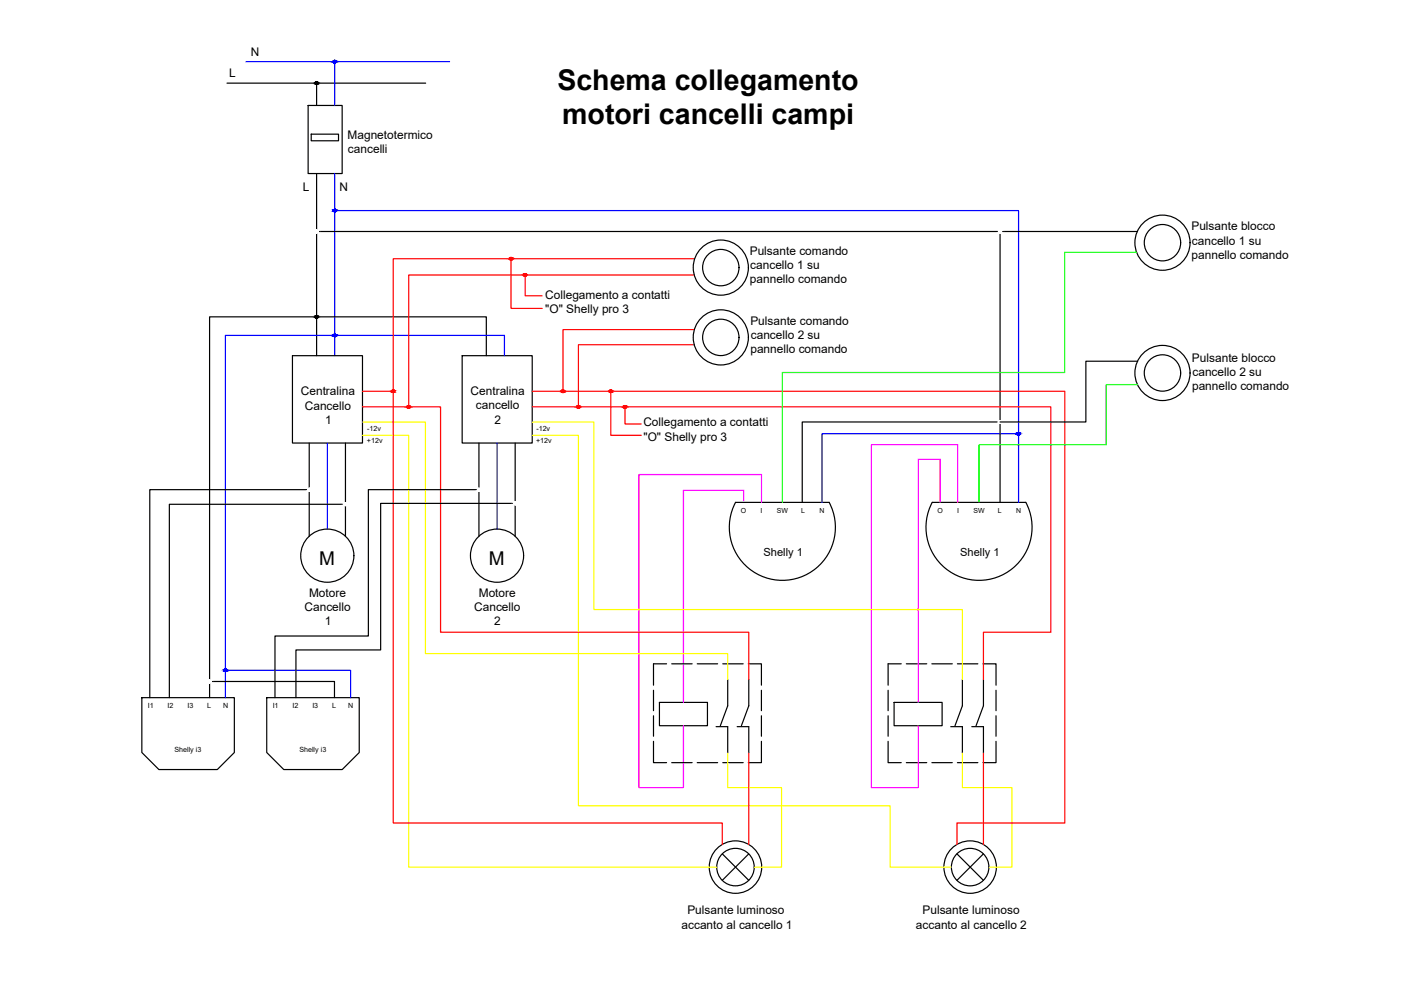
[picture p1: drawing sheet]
<svg xmlns="http://www.w3.org/2000/svg" width="297mm" height="210mm" viewBox="0 0 297 210" stroke-linecap="round" stroke-linejoin="round" font-family="sans-serif">
<!-- layer: 0 -->
<g fill="none" stroke="#000" stroke-width=".25">
<path d="M65.3 22.4h7.2v14.4h-7.2zM66 28.4h5.8v1.5h-5.8zM212 49.1h29.1M62 75.4h14.9v18.5h-14.9zM67.1 67.2h-22.7v80.7M98 75.4h14.8v18.5h-14.8zM241.2 76.6h-11v12.9h-18.2M65.6 103.8h-33.8v44.1M73.2 106.9h-37.3v41M101.5 103.8h-23.4v31h-19.8v13.1M109.2 106.7h-28.5v31.1h-18v10.1M156 106.5a11.2 11.2 0 0 0 9.9 16.5 11.2 11.2 0 0 0 9.9-16.5"/>
<path d="M156 106.5h19.8M197.7 106.5a11.2 11.2 0 0 0 9.9 16.5 11.2 11.2 0 0 0 9.9-16.5M197.7 106.5h19.8M30.1 147.9h19.6v11.7l-3.6 3.6h-12.4l-3.6-3.6zM44.4 144.5h26.5v3.4M56.6 147.9h19.6v11.7l-3.6 3.6h-12.4l-3.6-3.6zM138.6 157.2v4.5h2.7M138.6 146.4v4.3M138.6 151.8v4.3M139.8 148.9h10.2v5h-10.2zM141.3 140.7h-2.7v4.6M142.4 140.7h4.3"/>
<path d="M147.8 140.7h4.4M151.8 154.1h2.5v5.5M153.2 140.7h4.4M154.3 144.1v5.5l-1.6 4.3M156.3 154.1h2.5v5.5M158.7 140.7h2.7v4.6M158.8 144.1v5.5l-1.6 4.3M161.4 157.2v4.5h-2.7M161.4 146.4v4.3M161.4 151.8v4.3M188.3 157.2v4.5h2.8M188.3 146.4v4.3"/>
<path d="M188.3 151.8v4.3M189.6 148.9h10.1v5h-10.1zM191.1 140.7h-2.8v4.6M192.2 140.7h4.3M197.6 140.7h4.3M201.6 154.1h2.4v5.5M203 140.7h4.3M204 144.1v5.5l-1.5 4.3M206 154.1h2.5v5.5M208.4 140.7h2.8v4.6M208.5 144.1v5.5l-1.6 4.3M211.2 157.2v4.5h-2.8"/>
<path d="M211.2 146.4v4.3M211.2 151.8v4.3M142.4 161.7h4.3M147.8 161.7h4.4M153.2 161.7h4.4M192.2 161.7h4.3M197.6 161.7h4.3M203 161.7h4.3M153.1 181l5.7 5.7M158.8 181l-5.7 5.7M202.9 181l5.6 5.7M208.5 181l-5.6 5.7"/>
<circle cx="152.8" cy="56.7" r="5.8"/>
<circle cx="152.8" cy="56.7" r="3.9"/>
<circle cx="246.5" cy="51.5" r="5.8"/>
<circle cx="246.5" cy="51.5" r="3.9"/>
<circle cx="152.8" cy="71.5" r="5.8"/>
<circle cx="152.8" cy="71.5" r="3.9"/>
<circle cx="246.5" cy="79.1" r="5.8"/>
<circle cx="246.5" cy="79.1" r="3.9"/>
<circle cx="69.4" cy="117.8" r="5.6"/>
<circle cx="105.4" cy="117.8" r="5.6"/>
<circle cx="155.9" cy="183.8" r="5.6"/>
<circle cx="155.9" cy="183.8" r="4"/>
<circle cx="205.7" cy="183.8" r="5.6"/>
<circle cx="205.7" cy="183.8" r="4"/>
</g>
<!-- layer: Fase -->
<g fill="none" stroke="#000" stroke-width=".25">
<path d="M48.1 17.6h42.2M67.1 17.6v4.8M67.1 36.8v38.6M67.1 49.4v-.3h144.9v40.4h-41.9v17M67.1 67.2h36v8.2M65.6 93.9v19.8M73.2 93.9v19.8M101.5 93.9v19.8M109.2 93.9v19.8M212 89.5v17M44.4 144.5v.3"/>
<circle cx="67.1" cy="17.6" r=".28"/>
<circle cx="67.1" cy="67.2" r=".28"/>
</g>
<!-- layer: Neutro -->
<g fill="none" stroke="#00f" stroke-width=".25">
<path d="M52.1 13.1h43.2M71 13.1v9.3M71 36.8v38.6M71 44.6h144.9v47.4h-41.6v14.5M107 75.4v-4.3h-59.2v76.8M69.4 93.9v18.3M105.4 93.9v18.3M215.9 92v14.5M47.8 142.1h26.5v5.8"/>
<circle cx="71" cy="13.1" r=".28"/>
<circle cx="71" cy="44.6" r=".28"/>
<circle cx="71" cy="71.1" r=".28"/>
<circle cx="215.9" cy="92" r=".28"/>
<circle cx="47.8" cy="142.1" r=".28"/>
</g>
<!-- layer: Fase -->
<g fill="#000" stroke="#000" stroke-width=".21">
<path d="M67.1 17.9h.1zM67.1 17.4h.1zM67.1 67.5h.1zM67.1 66.9h.1z"/>
<path d="M67.1 17.4h.1zM67 17.4h.2z"/>
<path d="M67 17.4h.2zM67 17.4h.2z"/>
<path d="M67 17.9h.2zM67 17.9h.2z"/>
<path d="M67 17.4h.3zM67 17.4h.3z"/>
<path d="M67 17.9h.2zM67 17.9h.2z"/>
<path d="M67 17.4h.3zM67 17.4h.3z"/>
<path d="M67 17.9h.3zM67 17.9h.2z"/>
<path d="M67 17.4h.3zM67 17.4h.3z"/>
<path d="M67 17.9h.3zM67 17.9h.3z"/>
<path d="M66.9 17.4h.4zM66.9 17.4h.4z"/>
<path d="M66.9 17.8h.4zM66.9 17.8l.4 .1z"/>
<path d="M66.9 17.4h.4zM66.9 17.4h.4z"/>
<path d="M66.9 17.8h.4zM66.9 17.8h.4z"/>
<path d="M66.9 17.4l.5 .1zM66.9 17.4l.5 .1z"/>
<path d="M66.9 17.8h.4zM66.9 17.8h.4z"/>
<path d="M66.9 17.5h.5zM66.9 17.5h.5z"/>
<path d="M66.9 17.8h.5zM66.9 17.8h.4z"/>
<path d="M66.9 17.5h.5zM66.9 17.5h.5z"/>
<path d="M66.9 17.8h.5zM66.9 17.8h.5z"/>
<path d="M66.9 17.5h.5zM66.9 17.5h.5z"/>
<path d="M66.9 17.5l.5 .1zM66.9 17.5l.5 .1z"/>
<path d="M66.9 17.7h.5zM66.9 17.7h.5z"/>
<path d="M66.9 17.7h.5zM66.9 17.7l.5 .1z"/>
<path d="M66.9 17.6h.5zM66.9 17.6h.5z"/>
<path d="M66.9 17.6h.5zM66.9 17.6h.5z"/>
<path d="M66.9 17.6h.5zM66.9 17.6h.5z"/>
<path d="M66.9 17.6l.5 .1zM66.9 17.6l.5 .1z"/>
<path d="M66.9 17.7h.5zM66.9 17.7h.5z"/>
<path d="M67.1 66.9h.1zM67 66.9h.2z"/>
<path d="M67 66.9h.2zM67 66.9h.2z"/>
<path d="M67 67.4h.2zM67 67.4l.2 .1z"/>
<path d="M67 66.9h.3zM67 66.9h.3z"/>
<path d="M67 67.4h.2zM67 67.4h.2z"/>
<path d="M67 66.9l.3 .1zM67 66.9l.3 .1z"/>
<path d="M67 67.4h.3zM67 67.4h.2z"/>
<path d="M67 67h.3zM66.9 67h.4z"/>
<path d="M67 67.4h.3zM67 67.4h.3z"/>
<path d="M66.9 67h.4zM66.9 67h.4z"/>
<path d="M66.9 67.4h.4zM66.9 67.4h.4z"/>
<path d="M66.9 67h.4zM66.9 67h.4z"/>
<path d="M66.9 67.4h.4zM66.9 67.4h.4z"/>
<path d="M66.9 67h.5zM66.9 67h.5z"/>
<path d="M66.9 67.3h.4zM66.9 67.3l.4 .1z"/>
<path d="M66.9 67l.5 .1zM66.9 67l.5 .1z"/>
<path d="M66.9 67.3h.5zM66.9 67.3h.4z"/>
<path d="M66.9 67.1h.5zM66.9 67.1h.5z"/>
<path d="M66.9 67.3h.5zM66.9 67.3h.5z"/>
<path d="M66.9 67.1h.5zM66.9 67.1h.5z"/>
<path d="M66.9 67.1h.5zM66.9 67.1h.5z"/>
<path d="M66.9 67.3h.5zM66.9 67.3h.5z"/>
<path d="M66.9 67.3h.5zM66.9 67.3h.5z"/>
<path d="M66.9 67.1l.5 .1zM66.9 67.1l.5 .1z"/>
<path d="M66.9 67.2h.5zM66.9 67.2h.5z"/>
<path d="M66.9 67.2h.5zM66.9 67.2h.5z"/>
<path d="M66.9 67.2h.5zM66.9 67.2h.5z"/>
<path d="M66.9 67.2h.5zM66.9 67.2l.5 .1z"/>
</g>
<!-- layer: Neutro -->
<g fill="#00f" stroke="#00f" stroke-width=".21">
<path d="M70.9 13.4h.1z"/>
<path d="M70.9 71.4h.1z"/>
<path d="M215.9 92.3h.1z"/>
<path d="M70.9 44.4h.1z"/>
<path d="M70.9 44.9h.1z"/>
<path d="M47.7 141.8h.2z"/>
<path d="M47.7 142.4h.2z"/>
<path d="M70.9 12.8h.1zM70.9 12.8h.1z"/>
<path d="M70.9 12.8h.2zM70.9 12.8h.2z"/>
<path d="M70.9 12.8h.2zM70.9 12.8h.2z"/>
<path d="M70.9 12.8h.2zM70.8 12.8h.3z"/>
<path d="M70.8 12.8l.3 .1zM70.8 12.9h.3z"/>
<path d="M70.8 12.9h.3zM70.8 12.9h.3z"/>
<path d="M70.8 12.9h.4zM70.8 12.9h.4z"/>
<path d="M70.8 12.9h.4zM70.8 12.9h.4z"/>
<path d="M70.8 12.9h.4zM70.8 12.9h.4z"/>
<path d="M70.7 12.9l.5 .1zM70.7 12.9l.5 .1z"/>
<path d="M70.7 13h.5zM70.7 13h.5z"/>
<path d="M70.7 13h.5zM70.7 13h.5z"/>
<path d="M70.7 13h.5zM70.7 13h.5z"/>
<path d="M70.7 13l.5 .1zM70.7 13l.5 .1z"/>
<path d="M70.7 13.1h.5zM70.7 13.1h.5z"/>
<path d="M70.7 13.1h.5zM70.7 13.1h.5z"/>
<path d="M70.7 13.1h.5zM70.7 13.1h.5z"/>
<path d="M70.7 13.1h.5zM70.7 13.1l.5 .1z"/>
<path d="M70.7 13.2h.5zM70.7 13.2h.5z"/>
<path d="M70.7 13.2h.5zM70.7 13.2h.5z"/>
<path d="M70.7 13.2h.5zM70.7 13.2h.5z"/>
<path d="M70.7 13.2h.5zM70.7 13.2l.5 .1z"/>
<path d="M70.8 13.3h.4zM70.8 13.3h.4z"/>
<path d="M70.8 13.3h.4zM70.8 13.3h.3z"/>
<path d="M70.8 13.3h.3zM70.8 13.3h.3z"/>
<path d="M70.8 13.3h.3zM70.8 13.3h.3z"/>
<path d="M70.8 13.3h.3zM70.8 13.3h.3z"/>
<path d="M70.9 13.3h.2zM70.9 13.3h.2z"/>
<path d="M70.9 13.3h.2zM70.9 13.3l.1 .1z"/>
<path d="M70.9 70.8l.1 .1zM70.9 70.8l.1 .1z"/>
<path d="M70.9 70.9h.2zM70.9 70.9h.2z"/>
<path d="M70.9 70.9h.2zM70.9 70.9h.2z"/>
<path d="M70.9 70.9h.2zM70.8 70.9h.3z"/>
<path d="M70.8 70.9h.3zM70.8 70.9h.3z"/>
<path d="M70.8 70.9h.3zM70.8 70.9h.3z"/>
<path d="M70.8 70.9h.4zM70.8 70.9h.4z"/>
<path d="M70.8 70.9h.4zM70.8 70.9h.4z"/>
<path d="M70.8 70.9l.4 .1zM70.7 71h.5z"/>
<path d="M70.7 71h.5zM70.7 71h.5z"/>
<path d="M70.7 71h.5zM70.7 71h.5z"/>
<path d="M70.7 71h.5zM70.7 71h.5z"/>
<path d="M70.7 71l.5 .1zM70.7 71l.5 .1z"/>
<path d="M70.7 71.1h.5zM70.7 71.1h.5z"/>
<path d="M70.7 71.1h.5zM70.7 71.1h.5z"/>
<path d="M70.7 71.1h.5zM70.7 71.1h.5z"/>
<path d="M70.7 71.1l.5 .1zM70.7 71.1l.5 .1z"/>
<path d="M70.7 71.2h.5zM70.7 71.2h.5z"/>
<path d="M70.7 71.2h.5zM70.7 71.2h.5z"/>
<path d="M70.7 71.2h.5zM70.7 71.2h.5z"/>
<path d="M70.7 71.2h.5zM70.7 71.2l.5 .1z"/>
<path d="M70.7 71.3h.5zM70.7 71.3h.5z"/>
<path d="M70.8 71.3h.4zM70.8 71.3h.4z"/>
<path d="M70.8 71.3h.4zM70.8 71.3h.3z"/>
<path d="M70.8 71.3h.3zM70.8 71.3h.3z"/>
<path d="M70.8 71.3h.3zM70.8 71.3l.3 .1z"/>
<path d="M70.8 71.4h.3zM70.8 71.4h.3z"/>
<path d="M70.9 71.4h.2zM70.9 71.4h.2z"/>
<path d="M70.9 71.4h.2zM70.9 71.4h.1z"/>
<path d="M215.9 91.7h.1zM215.9 91.7h.1z"/>
<path d="M215.9 91.7h.1zM215.9 91.7h.1z"/>
<path d="M215.9 91.7h.2zM215.8 91.7h.3z"/>
<path d="M215.8 91.7h.3zM215.8 91.7h.3z"/>
<path d="M215.8 91.7l.3 .1zM215.8 91.7l.3 .1z"/>
<path d="M215.8 91.8h.3zM215.8 91.8h.3z"/>
<path d="M215.8 91.8h.4zM215.8 91.8h.4z"/>
<path d="M215.7 91.8h.5zM215.7 91.8h.5z"/>
<path d="M215.7 91.8h.5zM215.7 91.8h.5z"/>
<path d="M215.7 91.8h.5zM215.7 91.8h.5z"/>
<path d="M215.7 91.8l.5 .1zM215.7 91.8l.5 .1z"/>
<path d="M215.7 91.9h.5zM215.7 91.9h.5z"/>
<path d="M215.7 91.9h.5zM215.7 91.9h.5z"/>
<path d="M215.7 91.9l.5 .1zM215.7 91.9l.5 .1z"/>
<path d="M215.7 92h.5zM215.7 92h.5z"/>
<path d="M215.7 92h.5zM215.7 92h.5z"/>
<path d="M215.7 92h.5zM215.7 92h.5z"/>
<path d="M215.7 92l.5 .1zM215.7 92l.5 .1z"/>
<path d="M215.7 92.1h.5zM215.7 92.1h.5z"/>
<path d="M215.7 92.1h.5zM215.7 92.1h.5z"/>
<path d="M215.7 92.1h.5zM215.7 92.1h.5z"/>
<path d="M215.7 92.1h.5zM215.7 92.1h.5z"/>
<path d="M215.7 92.1h.5zM215.7 92.1l.5 .1z"/>
<path d="M215.7 92.2h.5zM215.7 92.2h.4z"/>
<path d="M215.8 92.2h.3zM215.8 92.2h.3z"/>
<path d="M215.8 92.2h.3zM215.8 92.2h.3z"/>
<path d="M215.8 92.2h.3zM215.8 92.2h.3z"/>
<path d="M215.8 92.2h.3zM215.8 92.2h.2z"/>
<path d="M215.9 92.2h.1zM215.9 92.2l.1 .1z"/>
<path d="M70.9 44.4h.2zM70.9 44.4h.2z"/>
<path d="M70.9 44.4h.2zM70.9 44.4h.2z"/>
<path d="M70.9 44.4h.2zM70.8 44.4h.3z"/>
<path d="M70.8 44.4h.3zM70.8 44.4h.3z"/>
<path d="M70.8 44.4h.3zM70.8 44.4h.3z"/>
<path d="M70.8 44.4h.4zM70.8 44.4h.4z"/>
<path d="M70.8 44.4l.4 .1zM70.8 44.4l.4 .1z"/>
<path d="M70.8 44.5h.4zM70.7 44.5h.5z"/>
<path d="M70.7 44.5h.5zM70.7 44.5h.5z"/>
<path d="M70.7 44.5h.5zM70.7 44.5h.5z"/>
<path d="M70.7 44.5l.5 .1zM70.7 44.5l.5 .1z"/>
<path d="M70.7 44.6h.5zM70.7 44.6h.5z"/>
<path d="M70.7 44.6h.5zM70.7 44.6h.5z"/>
<path d="M70.7 44.6h.5zM70.7 44.6h.5z"/>
<path d="M70.7 44.6l.5 .1zM70.7 44.6l.5 .1z"/>
<path d="M70.7 44.7h.5zM70.7 44.7h.5z"/>
<path d="M70.7 44.7h.5zM70.7 44.7h.5z"/>
<path d="M70.7 44.7h.5zM70.7 44.7h.5z"/>
<path d="M70.7 44.7h.5zM70.7 44.7l.5 .1z"/>
<path d="M70.7 44.8h.5zM70.7 44.8h.5z"/>
<path d="M70.7 44.8h.5zM70.7 44.8h.5z"/>
<path d="M70.8 44.8h.4zM70.8 44.8h.4z"/>
<path d="M70.8 44.8h.4zM70.8 44.8h.3z"/>
<path d="M70.8 44.8h.3zM70.8 44.8l.3 .1z"/>
<path d="M70.8 44.9h.3zM70.8 44.9h.3z"/>
<path d="M70.8 44.9h.3zM70.8 44.9h.3z"/>
<path d="M70.9 44.9h.2zM70.9 44.9h.2z"/>
<path d="M70.9 44.9h.2zM70.9 44.9h.1z"/>
<path d="M47.7 141.8l.2 .1zM47.7 141.9h.2z"/>
<path d="M47.7 141.9h.2zM47.7 141.9h.2z"/>
<path d="M47.7 141.9h.2zM47.6 141.9h.3z"/>
<path d="M47.6 141.9h.3zM47.6 141.9h.3z"/>
<path d="M47.6 141.9h.4zM47.6 141.9h.4z"/>
<path d="M47.6 141.9h.4zM47.6 141.9h.4z"/>
<path d="M47.6 141.9h.4zM47.6 141.9h.4z"/>
<path d="M47.6 141.9l.4 .1zM47.6 141.9l.4 .1z"/>
<path d="M47.6 142h.4zM47.6 142h.4z"/>
<path d="M47.5 142h.5zM47.5 142h.5z"/>
<path d="M47.5 142h.6zM47.5 142h.6z"/>
<path d="M47.5 142l.6 .1zM47.5 142l.6 .1z"/>
<path d="M47.5 142.1h.6zM47.5 142.1h.6z"/>
<path d="M47.5 142.1h.6zM47.5 142.1h.6z"/>
<path d="M47.5 142.1h.6zM47.5 142.1h.6z"/>
<path d="M47.5 142.1h.6zM47.5 142.1l.6 .1z"/>
<path d="M47.5 142.2h.6zM47.5 142.2h.6z"/>
<path d="M47.5 142.2h.6zM47.5 142.2h.5z"/>
<path d="M47.5 142.2h.5zM47.5 142.2h.5z"/>
<path d="M47.5 142.2h.5zM47.5 142.2l.5 .1z"/>
<path d="M47.6 142.3h.4zM47.6 142.3h.4z"/>
<path d="M47.6 142.3h.4zM47.6 142.3h.4z"/>
<path d="M47.6 142.3h.4zM47.6 142.3h.4z"/>
<path d="M47.6 142.3h.4zM47.6 142.3h.3z"/>
<path d="M47.6 142.3h.3zM47.6 142.3l.3 .1z"/>
<path d="M47.6 142.4h.3zM47.6 142.4h.3z"/>
<path d="M47.7 142.4h.2zM47.7 142.4h.2z"/>
<path d="M47.7 142.4h.2zM47.7 142.4h.2z"/>
</g>
<!-- layer: Fase -->
<g fill="none" stroke="#f00" stroke-width=".25">
<path d="M108.4 54.9v10.5h6.5M111.3 58.3v4.4h3.6M147.2 54.9h-63.8v28.1h-6.5M147.2 58.3h-60.5v28h-9.8M147.2 69.9h-27.8v13.1h-6.6M147.2 73.1h-24.6v13.2h-9.8M83.4 83v91.5h69.7v4.5M86.7 86.3h6.7v47.7h65.4v10.1M119.4 83h106.4v91.5h-22.9v4.5M122.6 86.3h100.2v47.7h-14.3v10.1M129.5 83v9.3h6.4M132.5 86.3v3.6h3.4"/>
<path d="M158.8 159.6v19.4M208.5 159.6v19.4"/>
</g>
<!-- layer: 0 -->
<path d="M157.7 106.2v-2.3h-12.8v45M161.5 106.5v-5.9h-26v66.4h9.4v-13.1" fill="none" stroke="#f0f" stroke-width=".25"/>
<!-- layer: Fase -->
<path d="M199.3 106.5v-9.1h-4.6v51.5M203.1 106.5v-12.2h-18.4v72.7h10v-13.1" fill="none" stroke="#f0f" stroke-width=".25"/>
<path d="M76.9 92.3h9.8v91.6h65.3M76.9 89.5h13.3v49.1h64.1v5.5M112.8 92.3h9.8v78.5h66.1v13.1h13M112.8 89.5h13.1v39.7h78.1v14.9M204 159.6v7.4h10.6v16.9h-4.9" fill="none" stroke="#ff0" stroke-width=".25"/>
<!-- layer: 0 -->
<path d="M154.3 159.6v7.4h11.4v16.9h-5.8" fill="none" stroke="#ff0" stroke-width=".25"/>
<!-- layer: Neutro -->
<g fill="#fff" stroke="#fff" stroke-width=".21">
<path d="M67.1 49.4h.1z"/>
<path d="M212 89.2h.1z"/>
<path d="M212 89.7h.1z"/>
<path d="M212 49.4h.1z"/>
<path d="M44.4 144.8h.1z"/>
<path d="M65.5 103.5h.1z"/>
<path d="M65.5 104.1h.1z"/>
<path d="M73.2 106.6h.1z"/>
<path d="M73.2 107.2h.1z"/>
<path d="M101.5 103.5h.1z"/>
<path d="M101.5 104.1h.1z"/>
<path d="M109.2 106.5h.1z"/>
<path d="M109.2 107h.1z"/>
<path d="M67.1 48.8h.1zM67.1 48.8h.1z"/>
<path d="M67.1 48.8h.1zM67 48.8h.2z"/>
<path d="M67 48.8h.2zM67 48.8h.2z"/>
<path d="M67 48.8h.3zM67 48.8h.3z"/>
<path d="M67 48.8l.3 .1zM67 48.8l.3 .1z"/>
<path d="M67 48.9h.3zM66.9 48.9h.4z"/>
<path d="M66.9 48.9h.4zM66.9 48.9h.4z"/>
<path d="M66.9 48.9h.4zM66.9 48.9h.4z"/>
<path d="M66.9 48.9h.5zM66.9 48.9h.5z"/>
<path d="M66.9 48.9l.5 .1zM66.9 48.9l.5 .1z"/>
<path d="M66.9 49h.5zM66.9 49h.5z"/>
<path d="M66.9 49h.5zM66.9 49h.5z"/>
<path d="M66.9 49h.5zM66.9 49h.5z"/>
<path d="M66.9 49l.5 .1zM66.9 49l.5 .1z"/>
<path d="M66.9 49.1h.5zM66.9 49.1h.5z"/>
<path d="M66.9 49.1h.5zM66.9 49.1h.5z"/>
<path d="M66.9 49.1h.5zM66.9 49.1h.5z"/>
<path d="M66.9 49.1h.5zM66.9 49.1l.5 .1z"/>
<path d="M66.9 49.2h.5zM66.9 49.2h.5z"/>
<path d="M66.9 49.2h.5zM66.9 49.2h.5z"/>
<path d="M66.9 49.2h.5zM66.9 49.2h.5z"/>
<path d="M66.9 49.2h.5zM66.9 49.2l.4 .1z"/>
<path d="M66.9 49.3h.4zM66.9 49.3h.4z"/>
<path d="M66.9 49.3h.4zM66.9 49.3h.4z"/>
<path d="M66.9 49.3h.4zM66.9 49.3h.4z"/>
<path d="M67 49.3h.3zM67 49.3h.3z"/>
<path d="M67 49.3h.3zM67 49.3h.2z"/>
<path d="M67 49.3h.2zM67 49.3h.2z"/>
<path d="M67 49.3h.2zM67 49.3l.2 .1z"/>
<path d="M212 89.2h.1zM211.9 89.2h.2z"/>
<path d="M211.9 89.2h.2zM211.9 89.2h.2z"/>
<path d="M211.9 89.2h.3zM211.9 89.2h.3z"/>
<path d="M211.9 89.2h.3zM211.9 89.2h.3z"/>
<path d="M211.9 89.2l.3 .1zM211.9 89.3h.3z"/>
<path d="M211.9 89.3h.3zM211.9 89.3h.3z"/>
<path d="M211.8 89.3h.4zM211.8 89.3h.4z"/>
<path d="M211.8 89.3h.5zM211.8 89.3h.5z"/>
<path d="M211.8 89.3h.5zM211.8 89.3h.5z"/>
<path d="M211.8 89.3l.5 .1zM211.8 89.3l.5 .1z"/>
<path d="M211.8 89.4h.5zM211.8 89.4h.5z"/>
<path d="M211.8 89.4h.5zM211.8 89.4h.5z"/>
<path d="M211.8 89.4h.5zM211.8 89.4h.5z"/>
<path d="M211.8 89.4l.5 .1zM211.8 89.4l.5 .1z"/>
<path d="M211.8 89.5h.5zM211.8 89.5h.5z"/>
<path d="M211.8 89.5h.5zM211.8 89.5h.5z"/>
<path d="M211.8 89.5h.5zM211.8 89.5h.5z"/>
<path d="M211.8 89.5h.5zM211.8 89.5l.5 .1z"/>
<path d="M211.8 89.6h.5zM211.8 89.6h.5z"/>
<path d="M211.8 89.6h.5zM211.8 89.6h.5z"/>
<path d="M211.8 89.6h.5zM211.8 89.6h.4z"/>
<path d="M211.8 89.6h.4zM211.8 89.6l.4 .1z"/>
<path d="M211.8 89.7h.4zM211.8 89.7h.4z"/>
<path d="M211.9 89.7h.3zM211.9 89.7h.3z"/>
<path d="M211.9 89.7h.3zM211.9 89.7h.3z"/>
<path d="M211.9 89.7h.3zM211.9 89.7h.2z"/>
<path d="M211.9 89.7h.2zM211.9 89.7h.2z"/>
<path d="M211.9 89.7h.2zM211.9 89.7h.2z"/>
<path d="M212 48.8h.1zM212 48.8h.1z"/>
<path d="M212 48.8h.1zM211.9 48.8h.2z"/>
<path d="M211.9 48.8h.2zM211.9 48.8h.2z"/>
<path d="M211.9 48.8h.3zM211.9 48.8h.3z"/>
<path d="M211.9 48.8l.3 .1zM211.9 48.8l.3 .1z"/>
<path d="M211.9 48.9h.3zM211.9 48.9h.3z"/>
<path d="M211.9 48.9h.3zM211.9 48.9h.3z"/>
<path d="M211.8 48.9h.4zM211.8 48.9h.4z"/>
<path d="M211.8 48.9h.5zM211.8 48.9h.5z"/>
<path d="M211.8 48.9l.5 .1zM211.8 48.9l.5 .1z"/>
<path d="M211.8 49h.5zM211.8 49h.5z"/>
<path d="M211.8 49h.5zM211.8 49h.5z"/>
<path d="M211.8 49h.5zM211.8 49h.5z"/>
<path d="M211.8 49l.5 .1zM211.8 49l.5 .1z"/>
<path d="M211.8 49.1h.5zM211.8 49.1h.5z"/>
<path d="M211.8 49.1h.5zM211.8 49.1h.5z"/>
<path d="M211.8 49.1h.5zM211.8 49.1h.5z"/>
<path d="M211.8 49.1h.5zM211.8 49.1l.5 .1z"/>
<path d="M211.8 49.2h.5zM211.8 49.2h.5z"/>
<path d="M211.8 49.2h.5zM211.8 49.2h.5z"/>
<path d="M211.8 49.2h.5zM211.8 49.2h.5z"/>
<path d="M211.8 49.2h.5zM211.8 49.2l.4 .1z"/>
<path d="M211.8 49.3h.4zM211.8 49.3h.4z"/>
<path d="M211.8 49.3h.4zM211.8 49.3h.4z"/>
<path d="M211.9 49.3h.3zM211.9 49.3h.3z"/>
<path d="M211.9 49.3h.3zM211.9 49.3h.3z"/>
<path d="M211.9 49.3h.3zM211.9 49.3h.2z"/>
<path d="M211.9 49.3h.2zM211.9 49.3h.2z"/>
<path d="M211.9 49.3h.2zM211.9 49.3l.2 .1z"/>
<path d="M44.4 144.2h.1zM44.4 144.2h.1z"/>
<path d="M44.4 144.2h.1zM44.3 144.2h.2z"/>
<path d="M44.3 144.2h.3zM44.3 144.2h.3z"/>
<path d="M44.3 144.2h.3zM44.3 144.2h.3z"/>
<path d="M44.3 144.2l.3 .1zM44.3 144.2l.3 .1z"/>
<path d="M44.3 144.3h.3zM44.3 144.3h.3z"/>
<path d="M44.3 144.3h.3zM44.3 144.3h.3z"/>
<path d="M44.2 144.3h.4zM44.2 144.3h.4z"/>
<path d="M44.2 144.3h.5zM44.2 144.3h.5z"/>
<path d="M44.2 144.3l.5 .1zM44.2 144.3l.5 .1z"/>
<path d="M44.2 144.4h.5zM44.2 144.4h.5z"/>
<path d="M44.2 144.4h.5zM44.2 144.4h.5z"/>
<path d="M44.2 144.4h.5zM44.2 144.4h.5z"/>
<path d="M44.2 144.4l.5 .1zM44.2 144.4l.5 .1z"/>
<path d="M44.2 144.5h.5zM44.2 144.5h.5z"/>
<path d="M44.2 144.5h.5zM44.2 144.5h.5z"/>
<path d="M44.2 144.5h.5zM44.2 144.5h.5z"/>
<path d="M44.2 144.5h.5zM44.2 144.5l.5 .1z"/>
<path d="M44.2 144.6h.5zM44.2 144.6h.5z"/>
<path d="M44.2 144.6h.5zM44.2 144.6h.5z"/>
<path d="M44.2 144.6h.5zM44.2 144.6h.5z"/>
<path d="M44.2 144.6h.5zM44.2 144.6l.4 .1z"/>
<path d="M44.2 144.7h.4zM44.2 144.7h.4z"/>
<path d="M44.2 144.7h.4zM44.2 144.7h.4z"/>
<path d="M44.3 144.7h.3zM44.3 144.7h.3z"/>
<path d="M44.3 144.7h.3zM44.3 144.7h.3z"/>
<path d="M44.3 144.7h.3zM44.3 144.7h.3z"/>
<path d="M44.3 144.7h.3zM44.3 144.7l.2 .1z"/>
<path d="M44.3 144.8h.2zM44.3 144.8h.2z"/>
<path d="M65.5 103.5l.1 .1zM65.5 103.6h.1z"/>
<path d="M65.5 103.6h.2zM65.4 103.6h.3z"/>
<path d="M65.4 103.6h.3zM65.4 103.6h.3z"/>
<path d="M65.4 103.6h.3zM65.4 103.6h.3z"/>
<path d="M65.4 103.6h.3zM65.4 103.6h.3z"/>
<path d="M65.4 103.6h.4zM65.4 103.6h.4z"/>
<path d="M65.4 103.6h.4zM65.3 103.6h.5z"/>
<path d="M65.3 103.6l.5 .1zM65.3 103.6l.5 .1z"/>
<path d="M65.3 103.7h.5zM65.3 103.7h.5z"/>
<path d="M65.3 103.7h.5zM65.3 103.7h.5z"/>
<path d="M65.3 103.7h.5zM65.3 103.7h.5z"/>
<path d="M65.3 103.7l.5 .1zM65.3 103.7l.5 .1z"/>
<path d="M65.3 103.8h.5zM65.3 103.8h.5z"/>
<path d="M65.3 103.8h.5zM65.3 103.8h.5z"/>
<path d="M65.3 103.8h.5zM65.3 103.8h.5z"/>
<path d="M65.3 103.8l.5 .1zM65.3 103.8l.5 .1z"/>
<path d="M65.3 103.9h.5zM65.3 103.9h.5z"/>
<path d="M65.3 103.9h.5zM65.3 103.9h.5z"/>
<path d="M65.3 103.9h.5zM65.3 103.9h.5z"/>
<path d="M65.3 103.9h.5zM65.3 103.9l.5 .1z"/>
<path d="M65.3 104h.5zM65.3 104h.5z"/>
<path d="M65.3 104h.5zM65.3 104h.5z"/>
<path d="M65.4 104h.4zM65.4 104h.3z"/>
<path d="M65.4 104h.3zM65.4 104h.3z"/>
<path d="M65.4 104h.3zM65.4 104l.3 .1z"/>
<path d="M65.4 104.1h.3zM65.4 104.1h.3z"/>
<path d="M65.4 104.1h.3zM65.4 104.1h.2z"/>
<path d="M65.5 104.1h.1zM65.5 104.1h.1z"/>
<path d="M73.2 106.6l.1 .1zM73.2 106.7h.1z"/>
<path d="M73.2 106.7h.2zM73.1 106.7h.3z"/>
<path d="M73.1 106.7h.3zM73.1 106.7h.3z"/>
<path d="M73.1 106.7h.3zM73.1 106.7h.3z"/>
<path d="M73.1 106.7h.3zM73.1 106.7h.3z"/>
<path d="M73.1 106.7h.3zM73.1 106.7h.3z"/>
<path d="M73 106.7l.5 .1zM73 106.7l.5 .1z"/>
<path d="M73 106.8h.5zM73 106.8h.5z"/>
<path d="M73 106.8h.5zM73 106.8h.5z"/>
<path d="M73 106.8h.5zM73 106.8h.5z"/>
<path d="M73 106.8h.5zM73 106.8h.5z"/>
<path d="M73 106.8l.5 .1zM73 106.8l.5 .1z"/>
<path d="M73 106.9h.5zM73 106.9h.5z"/>
<path d="M73 106.9h.5zM73 106.9h.5z"/>
<path d="M73 106.9h.5zM73 106.9h.5z"/>
<path d="M73 106.9l.5 .1zM73 106.9l.5 .1z"/>
<path d="M73 107h.5zM73 107h.5z"/>
<path d="M73 107h.5zM73 107h.5z"/>
<path d="M73 107h.5zM73 107h.5z"/>
<path d="M73 107h.5zM73 107l.5 .1z"/>
<path d="M73 107.1h.5zM73 107.1h.5z"/>
<path d="M73 107.1h.5zM73 107.1h.4z"/>
<path d="M73 107.1h.4zM73 107.1h.4z"/>
<path d="M73.1 107.1h.3zM73.1 107.1h.3z"/>
<path d="M73.1 107.1h.3zM73.1 107.1l.3 .1z"/>
<path d="M73.1 107.2h.3zM73.1 107.2h.3z"/>
<path d="M73.1 107.2h.3zM73.1 107.2h.2z"/>
<path d="M73.2 107.2h.1zM73.2 107.2h.1z"/>
<path d="M101.5 103.5l.1 .1zM101.5 103.6h.1z"/>
<path d="M101.5 103.6h.2zM101.4 103.6h.3z"/>
<path d="M101.4 103.6h.3zM101.4 103.6h.3z"/>
<path d="M101.4 103.6h.3zM101.4 103.6h.3z"/>
<path d="M101.4 103.6h.3zM101.4 103.6h.3z"/>
<path d="M101.4 103.6h.3zM101.4 103.6h.3z"/>
<path d="M101.3 103.6h.5zM101.3 103.6h.5z"/>
<path d="M101.3 103.6l.5 .1zM101.3 103.6l.5 .1z"/>
<path d="M101.3 103.7h.5zM101.3 103.7h.5z"/>
<path d="M101.3 103.7h.5zM101.3 103.7h.5z"/>
<path d="M101.3 103.7h.5zM101.3 103.7h.5z"/>
<path d="M101.3 103.7l.5 .1zM101.3 103.7l.5 .1z"/>
<path d="M101.3 103.8h.5zM101.3 103.8h.5z"/>
<path d="M101.3 103.8h.5zM101.3 103.8h.5z"/>
<path d="M101.3 103.8h.5zM101.3 103.8h.5z"/>
<path d="M101.3 103.8l.5 .1zM101.3 103.8l.5 .1z"/>
<path d="M101.3 103.9h.5zM101.3 103.9h.5z"/>
<path d="M101.3 103.9h.5zM101.3 103.9h.5z"/>
<path d="M101.3 103.9h.5zM101.3 103.9h.5z"/>
<path d="M101.3 103.9h.5zM101.3 103.9l.5 .1z"/>
<path d="M101.3 104h.5zM101.3 104h.5z"/>
<path d="M101.3 104h.5zM101.3 104h.4z"/>
<path d="M101.3 104h.4zM101.3 104h.4z"/>
<path d="M101.4 104h.3zM101.4 104h.3z"/>
<path d="M101.4 104h.3zM101.4 104l.3 .1z"/>
<path d="M101.4 104.1h.3zM101.4 104.1h.3z"/>
<path d="M101.4 104.1h.3zM101.4 104.1h.2z"/>
<path d="M101.5 104.1h.1zM101.5 104.1h.1z"/>
<path d="M109.2 106.5h.1zM109.1 106.5h.2z"/>
<path d="M109.1 106.5h.2zM109.1 106.5h.2z"/>
<path d="M109.1 106.5h.3zM109.1 106.5h.3z"/>
<path d="M109.1 106.5h.3zM109.1 106.5h.3z"/>
<path d="M109.1 106.5h.3zM109.1 106.5h.3z"/>
<path d="M109 106.5h.4zM109 106.5h.4z"/>
<path d="M109 106.5l.4 .1zM109 106.5l.4 .1z"/>
<path d="M109 106.6h.5zM109 106.6h.5z"/>
<path d="M109 106.6h.5zM109 106.6h.5z"/>
<path d="M109 106.6h.5zM109 106.6h.5z"/>
<path d="M109 106.6l.5 .1zM109 106.6l.5 .1z"/>
<path d="M109 106.7h.5zM109 106.7h.5z"/>
<path d="M109 106.7h.5zM109 106.7h.5z"/>
<path d="M109 106.7h.5zM109 106.7h.5z"/>
<path d="M109 106.7h.5zM109 106.7l.5 .1z"/>
<path d="M109 106.8h.5zM109 106.8h.5z"/>
<path d="M109 106.8h.5zM109 106.8h.5z"/>
<path d="M109 106.8h.5zM109 106.8h.5z"/>
<path d="M109 106.8h.5zM109 106.8l.5 .1z"/>
<path d="M109 106.9h.5zM109 106.9h.5z"/>
<path d="M109 106.9h.5zM109 106.9h.4z"/>
<path d="M109 106.9h.4zM109 106.9h.4z"/>
<path d="M109 106.9h.4zM109 106.9h.4z"/>
<path d="M109 106.9h.4zM109 106.9l.4 .1z"/>
<path d="M109.1 107h.3zM109.1 107h.3z"/>
<path d="M109.1 107h.3zM109.1 107h.2z"/>
<path d="M109.1 107h.2zM109.1 107h.2z"/>
<path d="M109.1 107h.2zM109.1 107h.2z"/>
</g>
<g fill="none" stroke="#fff" stroke-width=".25">
<circle cx="67.1" cy="49.1" r=".28"/>
<circle cx="212" cy="49.1" r=".28"/>
<circle cx="212" cy="89.5" r=".28"/>
<circle cx="65.6" cy="103.8" r=".28"/>
<circle cx="73.2" cy="106.9" r=".28"/>
<circle cx="101.5" cy="103.8" r=".28"/>
<circle cx="109.2" cy="106.7" r=".28"/>
<circle cx="44.4" cy="144.5" r=".28"/>
</g>
<g fill="#f00" stroke="#f00" stroke-width=".21">
<path d="M119.3 82.7h.1z"/>
<path d="M119.3 83.2h.1z"/>
<path d="M122.6 86.5h.1z"/>
<path d="M86.6 86.5h.1z"/>
<path d="M83.3 82.7h.1z"/>
<path d="M83.3 83.2h.1z"/>
<path d="M108.3 55.1h.1z"/>
<path d="M111.3 58h.1z"/>
<path d="M111.3 58.6h.1z"/>
<path d="M129.4 82.7h.2z"/>
<path d="M129.4 83.2h.2z"/>
<path d="M132.4 86.5h.2z"/>
<path d="M119.3 82.7h.1zM119.3 82.7h.1z"/>
<path d="M119.3 82.7h.2zM119.2 82.7h.3z"/>
<path d="M119.2 82.7h.3zM119.2 82.7h.3z"/>
<path d="M119.2 82.7h.3zM119.2 82.7h.3z"/>
<path d="M119.2 82.7h.3zM119.2 82.7h.3z"/>
<path d="M119.2 82.7l.4 .1zM119.2 82.7l.4 .1z"/>
<path d="M119.2 82.8h.4zM119.2 82.8h.4z"/>
<path d="M119.1 82.8h.5zM119.1 82.8h.5z"/>
<path d="M119.1 82.8h.5zM119.1 82.8h.5z"/>
<path d="M119.1 82.8l.5 .1zM119.1 82.8l.5 .1z"/>
<path d="M119.1 82.9h.5zM119.1 82.9h.5z"/>
<path d="M119.1 82.9h.5zM119.1 82.9h.5z"/>
<path d="M119.1 82.9h.5zM119.1 82.9h.5z"/>
<path d="M119.1 82.9l.5 .1zM119.1 82.9l.5 .1z"/>
<path d="M119.1 83h.5zM119.1 83h.5z"/>
<path d="M119.1 83h.5zM119.1 83h.5z"/>
<path d="M119.1 83h.5zM119.1 83h.5z"/>
<path d="M119.1 83l.5 .1zM119.1 83l.5 .1z"/>
<path d="M119.1 83.1h.5zM119.1 83.1h.5z"/>
<path d="M119.1 83.1h.5zM119.1 83.1h.5z"/>
<path d="M119.1 83.1h.5zM119.1 83.1h.5z"/>
<path d="M119.1 83.1h.5zM119.1 83.1h.5z"/>
<path d="M119.2 83.1h.4zM119.2 83.1l.3 .1z"/>
<path d="M119.2 83.2h.3zM119.2 83.2h.3z"/>
<path d="M119.2 83.2h.3zM119.2 83.2h.3z"/>
<path d="M119.2 83.2h.3zM119.2 83.2h.3z"/>
<path d="M119.2 83.2h.3zM119.2 83.2h.2z"/>
<path d="M119.3 83.2h.1zM119.3 83.2h.1z"/>
<path d="M122.6 86h.1zM122.6 86h.1z"/>
<path d="M122.6 86h.1zM122.5 86h.2z"/>
<path d="M122.5 86h.3zM122.5 86h.3z"/>
<path d="M122.5 86h.3zM122.5 86h.3z"/>
<path d="M122.5 86h.3zM122.5 86h.3z"/>
<path d="M122.5 86l.3 .1zM122.4 86.1h.4z"/>
<path d="M122.4 86.1h.4zM122.4 86.1h.4z"/>
<path d="M122.4 86.1h.4zM122.4 86.1h.4z"/>
<path d="M122.4 86.1h.5zM122.4 86.1h.5z"/>
<path d="M122.4 86.1h.5zM122.4 86.1h.5z"/>
<path d="M122.4 86.1l.5 .1zM122.4 86.1l.5 .1z"/>
<path d="M122.4 86.2h.5zM122.4 86.2h.5z"/>
<path d="M122.4 86.2h.5zM122.4 86.2h.5z"/>
<path d="M122.4 86.2l.5 .1zM122.4 86.2l.5 .1z"/>
<path d="M122.4 86.3h.5zM122.4 86.3h.5z"/>
<path d="M122.4 86.3h.5zM122.4 86.3h.5z"/>
<path d="M122.4 86.3h.5zM122.4 86.3h.5z"/>
<path d="M122.4 86.3l.5 .1zM122.4 86.3l.5 .1z"/>
<path d="M122.4 86.4h.5zM122.4 86.4h.5z"/>
<path d="M122.4 86.4h.5zM122.4 86.4h.5z"/>
<path d="M122.4 86.4h.5zM122.4 86.4h.5z"/>
<path d="M122.4 86.4h.5zM122.4 86.4l.4 .1z"/>
<path d="M122.4 86.5h.4zM122.4 86.5h.4z"/>
<path d="M122.4 86.5h.4zM122.4 86.5h.4z"/>
<path d="M122.4 86.5h.4zM122.4 86.5h.4z"/>
<path d="M122.5 86.5h.3zM122.5 86.5h.3z"/>
<path d="M122.5 86.5h.3zM122.5 86.5h.3z"/>
<path d="M122.5 86.5h.3zM122.5 86.5h.2z"/>
<path d="M122.5 86.5h.2zM122.5 86.5h.2z"/>
<path d="M86.6 86h.1zM86.6 86h.1z"/>
<path d="M86.6 86h.1zM86.6 86h.1z"/>
<path d="M86.6 86h.2zM86.5 86h.3z"/>
<path d="M86.5 86h.3zM86.5 86h.3z"/>
<path d="M86.5 86h.3zM86.5 86h.3z"/>
<path d="M86.5 86l.3 .1zM86.5 86.1h.3z"/>
<path d="M86.5 86.1h.4zM86.5 86.1h.4z"/>
<path d="M86.5 86.1h.4zM86.5 86.1h.4z"/>
<path d="M86.4 86.1h.5zM86.4 86.1h.5z"/>
<path d="M86.4 86.1h.5zM86.4 86.1h.5z"/>
<path d="M86.4 86.1l.5 .1zM86.4 86.1l.5 .1z"/>
<path d="M86.4 86.2h.5zM86.4 86.2h.5z"/>
<path d="M86.4 86.2h.5zM86.4 86.2h.5z"/>
<path d="M86.4 86.2l.5 .1zM86.4 86.2l.5 .1z"/>
<path d="M86.4 86.3h.5zM86.4 86.3h.5z"/>
<path d="M86.4 86.3h.5zM86.4 86.3h.5z"/>
<path d="M86.4 86.3h.5zM86.4 86.3h.5z"/>
<path d="M86.4 86.3l.5 .1zM86.4 86.3l.5 .1z"/>
<path d="M86.4 86.4h.5zM86.4 86.4h.5z"/>
<path d="M86.4 86.4h.5zM86.4 86.4h.5z"/>
<path d="M86.4 86.4h.5zM86.4 86.4h.5z"/>
<path d="M86.4 86.4h.5zM86.4 86.4l.5 .1z"/>
<path d="M86.4 86.5h.5zM86.4 86.5h.5z"/>
<path d="M86.5 86.5h.4zM86.5 86.5h.3z"/>
<path d="M86.5 86.5h.3zM86.5 86.5h.3z"/>
<path d="M86.5 86.5h.3zM86.5 86.5h.3z"/>
<path d="M86.5 86.5h.3zM86.5 86.5h.3z"/>
<path d="M86.5 86.5h.3zM86.5 86.5h.2z"/>
<path d="M86.6 86.5h.1zM86.6 86.5h.1z"/>
<path d="M83.3 82.7h.2zM83.3 82.7h.2z"/>
<path d="M83.3 82.7h.2zM83.3 82.7h.2z"/>
<path d="M83.3 82.7h.2zM83.2 82.7h.3z"/>
<path d="M83.2 82.7h.3zM83.2 82.7h.3z"/>
<path d="M83.2 82.7h.4zM83.2 82.7h.4z"/>
<path d="M83.2 82.7l.4 .1zM83.2 82.7l.4 .1z"/>
<path d="M83.2 82.8h.4zM83.2 82.8h.4z"/>
<path d="M83.1 82.8h.5zM83.1 82.8h.5z"/>
<path d="M83.1 82.8h.5zM83.1 82.8h.5z"/>
<path d="M83.1 82.8l.5 .1zM83.1 82.8l.5 .1z"/>
<path d="M83.1 82.9h.5zM83.1 82.9h.5z"/>
<path d="M83.1 82.9h.5zM83.1 82.9h.5z"/>
<path d="M83.1 82.9h.5zM83.1 82.9h.5z"/>
<path d="M83.1 82.9l.5 .1zM83.1 82.9l.5 .1z"/>
<path d="M83.1 83h.5zM83.1 83h.5z"/>
<path d="M83.1 83h.5zM83.1 83h.5z"/>
<path d="M83.1 83h.5zM83.1 83h.5z"/>
<path d="M83.1 83h.5zM83.1 83l.5 .1z"/>
<path d="M83.1 83.1h.5zM83.1 83.1h.5z"/>
<path d="M83.1 83.1h.5zM83.1 83.1h.5z"/>
<path d="M83.1 83.1h.5zM83.1 83.1h.5z"/>
<path d="M83.1 83.1h.5zM83.1 83.1h.5z"/>
<path d="M83.2 83.1h.4zM83.2 83.1l.4 .1z"/>
<path d="M83.2 83.2h.4zM83.2 83.2h.3z"/>
<path d="M83.2 83.2h.3zM83.2 83.2h.3z"/>
<path d="M83.2 83.2h.3zM83.2 83.2h.3z"/>
<path d="M83.3 83.2h.2zM83.3 83.2h.2z"/>
<path d="M83.3 83.2h.2zM83.3 83.2h.1z"/>
<path d="M108.3 54.6h.1zM108.3 54.6h.1z"/>
<path d="M108.3 54.6h.1zM108.3 54.6h.1z"/>
<path d="M108.3 54.6h.2zM108.2 54.6h.3z"/>
<path d="M108.2 54.6h.3zM108.2 54.6h.3z"/>
<path d="M108.2 54.6h.3zM108.2 54.6h.3z"/>
<path d="M108.2 54.6h.3zM108.2 54.6h.3z"/>
<path d="M108.2 54.6l.4 .1zM108.2 54.6l.4 .1z"/>
<path d="M108.2 54.7h.4zM108.2 54.7h.4z"/>
<path d="M108.1 54.7h.5zM108.1 54.7h.5z"/>
<path d="M108.1 54.7h.5zM108.1 54.7h.5z"/>
<path d="M108.1 54.7l.5 .1zM108.1 54.7l.5 .1z"/>
<path d="M108.1 54.8h.5zM108.1 54.8h.5z"/>
<path d="M108.1 54.8h.5zM108.1 54.8h.5z"/>
<path d="M108.1 54.8h.5zM108.1 54.8h.5z"/>
<path d="M108.1 54.8l.5 .1zM108.1 54.8l.5 .1z"/>
<path d="M108.1 54.9h.5zM108.1 54.9h.5z"/>
<path d="M108.1 54.9h.5zM108.1 54.9h.5z"/>
<path d="M108.1 54.9h.5zM108.1 54.9h.5z"/>
<path d="M108.1 54.9h.5zM108.1 54.9l.5 .1z"/>
<path d="M108.1 55h.5zM108.1 55h.5z"/>
<path d="M108.1 55h.5zM108.1 55h.5z"/>
<path d="M108.1 55h.5zM108.1 55h.5z"/>
<path d="M108.1 55h.5zM108.1 55l.5 .1z"/>
<path d="M108.2 55.1h.4zM108.2 55.1h.3z"/>
<path d="M108.2 55.1h.3zM108.2 55.1h.3z"/>
<path d="M108.2 55.1h.3zM108.2 55.1h.3z"/>
<path d="M108.2 55.1h.3zM108.2 55.1h.3z"/>
<path d="M108.2 55.1h.3zM108.2 55.1h.2z"/>
<path d="M108.3 55.1h.1zM108.3 55.1h.1z"/>
<path d="M111.3 58h.1zM111.2 58h.2z"/>
<path d="M111.2 58h.2zM111.2 58h.2z"/>
<path d="M111.2 58h.3zM111.2 58h.3z"/>
<path d="M111.2 58l.3 .1zM111.2 58l.3 .1z"/>
<path d="M111.2 58.1h.3zM111.2 58.1h.3z"/>
<path d="M111.2 58.1h.3zM111.2 58.1h.3z"/>
<path d="M111.1 58.1h.5zM111.1 58.1h.5z"/>
<path d="M111.1 58.1h.5zM111.1 58.1h.5z"/>
<path d="M111.1 58.1l.5 .1zM111.1 58.1l.5 .1z"/>
<path d="M111.1 58.2h.5zM111.1 58.2h.5z"/>
<path d="M111.1 58.2h.5zM111.1 58.2h.5z"/>
<path d="M111.1 58.2h.5zM111.1 58.2h.5z"/>
<path d="M111.1 58.2l.5 .1zM111.1 58.2l.5 .1z"/>
<path d="M111.1 58.3h.5zM111.1 58.3h.5z"/>
<path d="M111.1 58.3h.5zM111.1 58.3h.5z"/>
<path d="M111.1 58.3h.5zM111.1 58.3h.5z"/>
<path d="M111.1 58.3l.5 .1zM111.1 58.3l.5 .1z"/>
<path d="M111.1 58.4h.5zM111.1 58.4h.5z"/>
<path d="M111.1 58.4h.5zM111.1 58.4h.5z"/>
<path d="M111.1 58.4h.5zM111.1 58.4h.5z"/>
<path d="M111.1 58.4h.5zM111.1 58.4l.5 .1z"/>
<path d="M111.1 58.5h.5zM111.1 58.5h.4z"/>
<path d="M111.1 58.5h.4zM111.1 58.5h.4z"/>
<path d="M111.2 58.5h.3zM111.2 58.5h.3z"/>
<path d="M111.2 58.5h.3zM111.2 58.5h.3z"/>
<path d="M111.2 58.5h.3zM111.2 58.5h.2z"/>
<path d="M111.2 58.5h.2zM111.2 58.5l.2 .1z"/>
<path d="M111.2 58.6h.2zM111.2 58.6h.2z"/>
<path d="M129.4 82.7h.2zM129.4 82.7h.2z"/>
<path d="M129.4 82.7h.2zM129.4 82.7h.2z"/>
<path d="M129.4 82.7h.2zM129.4 82.7h.2z"/>
<path d="M129.4 82.7h.3zM129.3 82.7h.4z"/>
<path d="M129.3 82.7h.4zM129.3 82.7h.4z"/>
<path d="M129.3 82.7l.4 .1zM129.3 82.7l.4 .1z"/>
<path d="M129.3 82.8h.4zM129.3 82.8h.4z"/>
<path d="M129.3 82.8h.4zM129.3 82.8h.4z"/>
<path d="M129.3 82.8h.4zM129.3 82.8h.4z"/>
<path d="M129.3 82.8l.5 .1zM129.3 82.8l.5 .1z"/>
<path d="M129.2 82.9h.6zM129.2 82.9h.6z"/>
<path d="M129.2 82.9h.6zM129.2 82.9h.6z"/>
<path d="M129.2 82.9h.6zM129.2 82.9h.6z"/>
<path d="M129.2 82.9l.6 .1zM129.2 82.9l.6 .1z"/>
<path d="M129.2 83h.6zM129.2 83h.6z"/>
<path d="M129.2 83h.6zM129.2 83h.6z"/>
<path d="M129.2 83h.6zM129.2 83h.6z"/>
<path d="M129.2 83h.6zM129.2 83l.6 .1z"/>
<path d="M129.2 83.1h.6zM129.2 83.1h.5z"/>
<path d="M129.3 83.1h.4zM129.3 83.1h.4z"/>
<path d="M129.3 83.1h.4zM129.3 83.1h.4z"/>
<path d="M129.3 83.1h.4zM129.3 83.1h.4z"/>
<path d="M129.3 83.1h.4zM129.3 83.1l.4 .1z"/>
<path d="M129.3 83.2h.4zM129.3 83.2h.4z"/>
<path d="M129.3 83.2h.4zM129.3 83.2h.3z"/>
<path d="M129.4 83.2h.2zM129.4 83.2h.2z"/>
<path d="M129.4 83.2h.2zM129.4 83.2h.2z"/>
<path d="M129.4 83.2h.2zM129.4 83.2h.2z"/>
<path d="M132.5 86h.1zM132.4 86h.2z"/>
<path d="M132.4 86h.2zM132.4 86h.2z"/>
<path d="M132.4 86h.2zM132.4 86h.2z"/>
<path d="M132.4 86h.2zM132.4 86h.2z"/>
<path d="M132.4 86h.3zM132.3 86h.4z"/>
<path d="M132.3 86l.4 .1zM132.3 86.1h.4z"/>
<path d="M132.3 86.1h.4zM132.3 86.1h.4z"/>
<path d="M132.3 86.1h.4zM132.3 86.1h.4z"/>
<path d="M132.3 86.1h.4zM132.3 86.1h.4z"/>
<path d="M132.3 86.1h.4zM132.3 86.1h.4z"/>
<path d="M132.2 86.1l.6 .1zM132.2 86.1l.6 .1z"/>
<path d="M132.2 86.2h.6zM132.2 86.2h.6z"/>
<path d="M132.2 86.2h.6zM132.2 86.2h.6z"/>
<path d="M132.2 86.2l.6 .1zM132.2 86.2l.6 .1z"/>
<path d="M132.2 86.3h.6zM132.2 86.3h.6z"/>
<path d="M132.2 86.3h.6zM132.2 86.3h.6z"/>
<path d="M132.2 86.3h.6zM132.2 86.3h.6z"/>
<path d="M132.2 86.3l.6 .1zM132.2 86.3l.6 .1z"/>
<path d="M132.2 86.4h.6zM132.2 86.4h.6z"/>
<path d="M132.2 86.4h.6zM132.2 86.4h.5z"/>
<path d="M132.2 86.4h.5zM132.2 86.4h.5z"/>
<path d="M132.3 86.4h.4zM132.3 86.4h.4z"/>
<path d="M132.3 86.4h.4zM132.3 86.4l.4 .1z"/>
<path d="M132.3 86.5h.4zM132.3 86.5h.4z"/>
<path d="M132.3 86.5h.4zM132.3 86.5h.4z"/>
<path d="M132.3 86.5h.4zM132.3 86.5h.3z"/>
<path d="M132.4 86.5h.2zM132.4 86.5h.2z"/>
<path d="M132.4 86.5h.2zM132.4 86.5h.2z"/>
<path d="M132.4 86.5h.2zM132.4 86.5h.2z"/>
</g>
<g fill="none" stroke="#f00" stroke-width=".25">
<circle cx="108.4" cy="54.9" r=".28"/>
<circle cx="111.3" cy="58.3" r=".28"/>
<circle cx="83.4" cy="83" r=".28"/>
<circle cx="86.6" cy="86.3" r=".28"/>
<circle cx="119.3" cy="83" r=".28"/>
<circle cx="122.6" cy="86.3" r=".28"/>
<circle cx="129.5" cy="83" r=".28"/>
<circle cx="132.5" cy="86.3" r=".28"/>
</g>
<!-- layer: 0 -->
<path d="M241 53.5h-15.2v25.5h-59.9v27.5M241.2 81.5h-6.7v12.8h-26.9v12.2" fill="none" stroke="#0f0" stroke-width=".25"/>
<!-- layer: Fase -->
<path d="M47.8 142.1v.3" fill="none" stroke="#00f" stroke-width=".25"/>
<g font-size="6.1">
<text x="118.2" y="19.1">Schema collegamento</text>
<text x="119.2" y="26.3">motori cancelli campi</text>
</g>
<g font-size="4">
<text x="67.6" y="119.7">M</text>
<text x="103.6" y="119.7">M</text>
</g>
<g font-size="2.5">
<text x="53.2" y="11.9">N</text>
<text x="48.6" y="16.4">L</text>
<text x="73.7" y="29.4">Magnetotermico</text>
<text x="73.8" y="32.4">cancelli</text>
<text x="64.2" y="40.4">L</text>
<text x="72" y="40.4">N</text>
<text x="252.6" y="48.8">Pulsante blocco</text>
<text x="252.7" y="51.9">cancello 1 su</text>
<text x="159" y="54">Pulsante comando</text>
<text x="159.1" y="57">cancello 1 su</text>
<text x="252.6" y="54.9">pannello comando</text>
<text x="115.6" y="63.4">Collegamento a contatti</text>
<text x="159" y="60">pannello comando</text>
<text x="115.6" y="66.5">&quot;O&quot; Shelly pro 3</text>
<text x="159.1" y="68.9">Pulsante comando</text>
<text x="159.2" y="71.9">cancello 2 su</text>
<text x="159.1" y="74.9">pannello comando</text>
<text x="252.7" y="76.7">Pulsante blocco</text>
<text x="63.8" y="83.8">Centralina</text>
<text x="99.8" y="83.8">Centralina</text>
<text x="252.7" y="82.8">pannello comando</text>
<text x="252.8" y="79.7">cancello 2 su</text>
<text x="64.6" y="86.8">Cancello</text>
<text x="68.9" y="89.8">1</text>
<text x="100.9" y="86.8">cancello</text>
<text x="104.9" y="89.8">2</text>
<text x="136.4" y="90.4">Collegamento a contatti</text>
<text x="136.4" y="93.4">&quot;O&quot; Shelly pro 3</text>
<text x="64.6" y="129.5">Cancello</text>
<text x="65.5" y="126.5">Motore</text>
<text x="100.5" y="129.5">Cancello</text>
<text x="101.5" y="126.5">Motore</text>
<text x="68.9" y="132.5">1</text>
<text x="104.8" y="132.5">2</text>
<text x="144.5" y="196.9">accanto al cancello 1</text>
<text x="145.7" y="193.9">Pulsante luminoso</text>
<text x="194.2" y="196.9">accanto al cancello 2</text>
<text x="195.6" y="193.9">Pulsante luminoso</text>
</g>
<g font-size="2.4">
<text x="161.9" y="117.8">Shelly 1</text>
<text x="203.6" y="117.8">Shelly 1</text>
</g>
<g font-size="1.5">
<text x="77.8" y="94">+12v</text>
<text x="77.8" y="91.5">-12v</text>
<text x="113.7" y="94">+12v</text>
<text x="113.7" y="91.5">-12v</text>
<text x="157.1" y="108.8">O</text>
<text x="161.2" y="108.8">I</text>
<text x="164.7" y="108.8">SW</text>
<text x="169.9" y="108.8">L</text>
<text x="173.7" y="108.8">N</text>
<text x="198.8" y="108.8">O</text>
<text x="202.9" y="108.8">I</text>
<text x="206.4" y="108.8">SW</text>
<text x="211.6" y="108.8">L</text>
<text x="215.4" y="108.8">N</text>
<text x="31.3" y="150.2">I1</text>
<text x="35.5" y="150.2">I2</text>
<text x="39.7" y="150.2">I3</text>
<text x="43.9" y="150.2">L</text>
<text x="47.3" y="150.2">N</text>
<text x="57.8" y="150.2">I1</text>
<text x="62" y="150.2">I2</text>
<text x="66.2" y="150.2">I3</text>
<text x="70.4" y="150.2">L</text>
<text x="73.8" y="150.2">N</text>
<text x="37" y="159.5">Shelly i3</text>
<text x="63.5" y="159.5">Shelly i3</text>
</g>
</svg>
